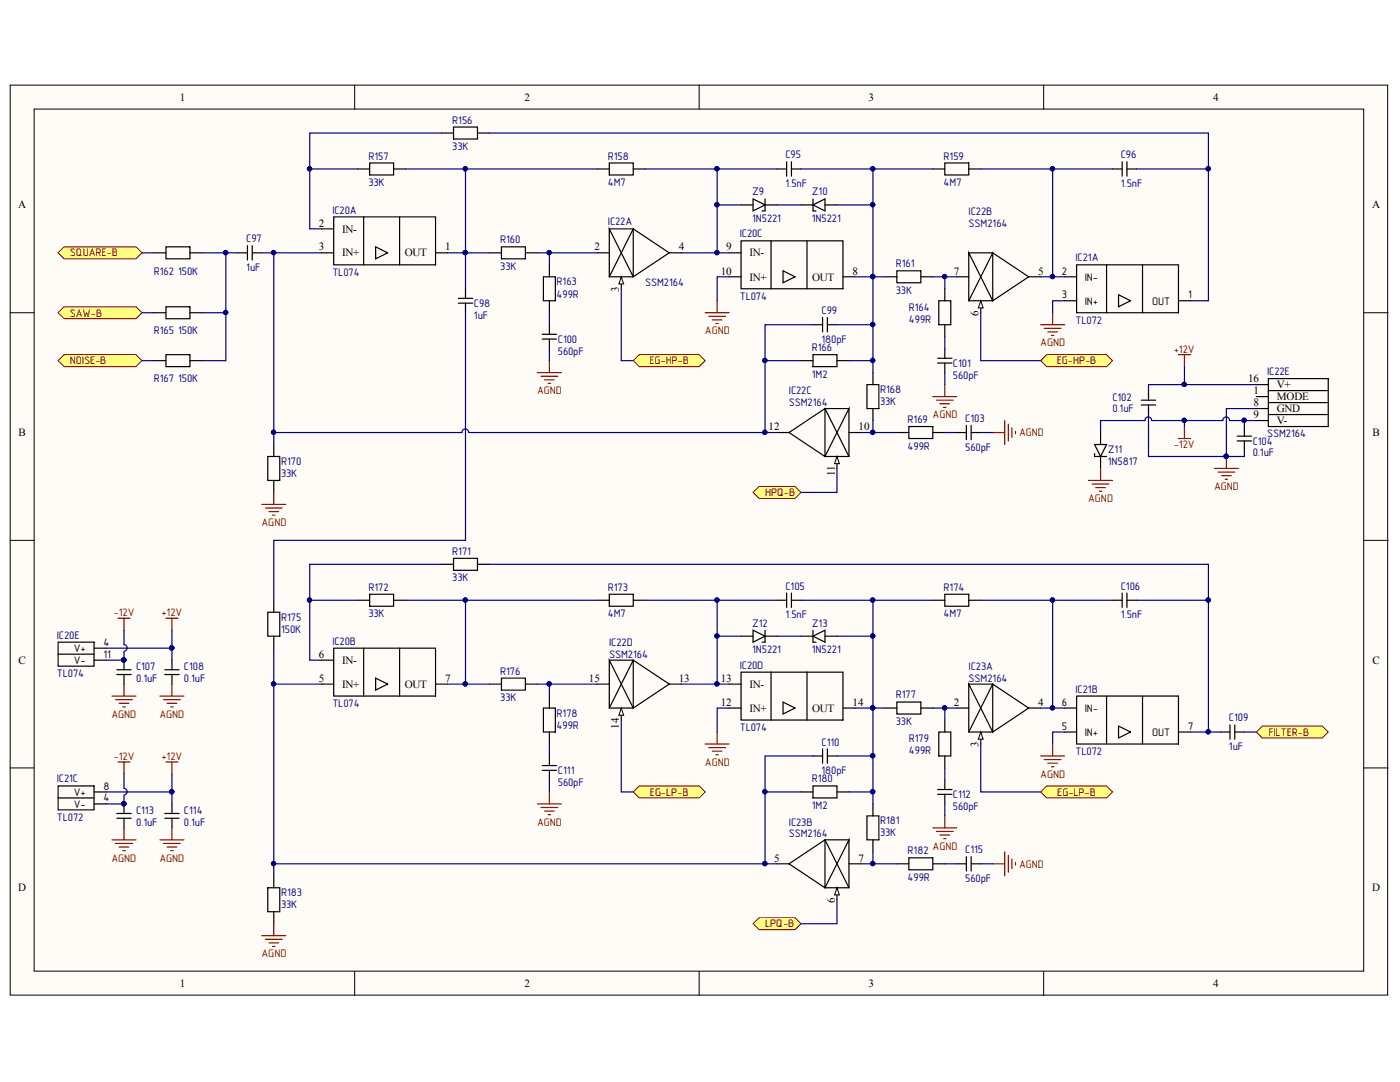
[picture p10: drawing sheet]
<svg xmlns="http://www.w3.org/2000/svg" width="279mm" height="216mm" viewBox="0 0 279 216" stroke-linecap="round" stroke-linejoin="round" font-family="sans-serif">
<g fill="#fffcf8" stroke="#000" stroke-width=".2">
<path d="M2 17h274.9v181.6h-274.9z"/>
<path d="M6.8 21.8h265.4v172h-265.4z"/>
</g>
<path d="M70.8 17v4.8M139.5 17v4.8M208.3 17v4.8M2 62.4h4.8M272.3 62.4h4.7M2 107.8h4.8M272.3 107.8h4.7M2 153.2h4.8M272.3 153.2h4.7M70.8 193.9v4.8M139.5 193.9v4.8M208.3 193.9v4.8" fill="none" stroke="#000" stroke-width=".2"/>
<path d="M30.7 50.5h2.4M33.1 49.3h4.8v2.3h-4.8zM37.9 50.5h2.4M30.7 62.4h2.4M30.7 72h2.4M33.1 61.2h4.8v2.4h-4.8zM33.1 70.8h4.8v2.4h-4.8zM37.9 62.4h2.4M37.9 72h2.4" fill="none" stroke="#000" stroke-width=".24"/>
<g fill="#ffff80" stroke="#800000" stroke-width=".2">
<path d="M11.6 50.5l1.2-1.2h14.3l1.2 1.2-1.2 1.1h-14.3z" fill-rule="evenodd"/>
<path d="M11.6 62.4l1.2-1.2h14.3l1.2 1.2-1.2 1.2h-14.3z" fill-rule="evenodd"/>
<path d="M11.6 72l1.2-1.2h14.3l1.2 1.2-1.2 1.2h-14.3z" fill-rule="evenodd"/>
</g>
<g fill="none" stroke="#000" stroke-width=".24">
<path d="M71.4 33.7h2.4M73.8 32.5h4.8v2.4h-4.8zM78.6 33.7h2.3M88.1 26.5h2.4M90.5 25.4h4.8v2.3h-4.8zM95.3 26.5h2.4M47.5 50.5h1.9M49.4 49v2.9M50.3 50.5h1.9M50.3 49v2.9M64.2 50.5h2.4M64.2 45.7h2.4"/>
<path d="M66.6 43.3h20.3v9.5h-20.3zM72.6 43.3v9.5M75 49.3l2.4 1.2-2.4 1.1zM79.7 43.3v9.5M86.9 50.5h2.4M97.7 50.5h2.4M100.1 49.3h4.8v2.3h-4.8zM104.9 50.5h2.3M108.4 55.2h2.4v4.8h-2.4zM109.6 52.8v2.4M119.2 50.5h2.4M124 55.2v2.4"/>
<path d="M108.2 66.7h2.9M108.2 67.7h2.9M109.6 60v2.4M109.6 64.8v1.9M109.6 67.7v1.9M53.4 91.1h2.4v4.8h-2.4zM54.6 88.7v2.4M54.6 95.9v2.4M54.6 119.8v2.4M53.4 122.2h2.4v4.7h-2.4zM54.6 126.9v2.4"/>
</g>
<path d="M107.2 74.4h4.8M108 75.1h3.3M108.7 75.8h1.9M109.4 76.5h.5M109.6 72v2.4" fill="none" stroke="#800000" stroke-width=".24"/>
<path d="M124 55.2l.5 1.5h-1z" fill="#fffcf8"/>
<path d="M124 55.2l.5 1.5h-1z" fill="none" stroke="#000" stroke-width=".2"/>
<g fill="none" stroke="#000" stroke-width=".24">
<path d="M119.2 33.7h2.4M121.6 32.5h4.8v2.4h-4.8zM126.4 33.7h2.4M150.3 39.7l2.4 1.2-2.4 1.2zM152.7 39.7v2.4h-.6M155.1 33.7h1.9M157 32.3v2.9M157.9 33.7h2M157.9 32.3v2.9M162.3 39.7v2.4h.5M121.6 45.7l4.8 9.5h-4.8zM121.6 45.7h4.8l-4.8 9.5"/>
<path d="M126.4 45.7l7.2 4.8-7.2 4.7zM133.6 50.5h2.3M145.5 50.5h2.4M145.5 55.2h2.4M147.9 48.1h20.3v9.5h-20.3zM147.9 40.9h2.4M152.7 40.9h2.4M153.9 48.1v9.5M156.3 54l2.4 1.2-2.4 1.2zM159.9 40.9h2.4M161.1 48.1v9.5M162.3 40.9l2.3-1.2v2.4z"/>
<path d="M164.6 40.9h2.4M168.2 55.2h2.4M176.6 55.2h2.4M179 54h4.8v2.4h-4.8zM183.8 55.2h2.4M190.9 55.2h2.4M159.9 72h2.4M162.3 70.8h4.7v2.4h-4.7zM162.3 64.8h1.9M164.2 63.4v2.8M165.1 64.8h1.9M165.1 63.4v2.8"/>
<path d="M167 72h2.4M173 76.7h2.4v4.8h-2.4zM174.2 74.4v2.3M195.7 60v2.4M174.2 81.5v2.4M179 86.3h2.4M181.4 85.1h4.8v2.4h-4.8zM186.2 86.3h2.4M190.9 86.3h2M192.9 84.9v2.8M193.8 86.3h1.9M193.8 84.9v2.8"/>
</g>
<path d="M140.7 62.4h4.8M141.4 63.1h3.4M142.2 63.8h1.9M142.9 64.6h.5M143.1 60v2.4M198.1 86.3h2.4M200.5 83.9v4.8M201.2 84.6v3.4M201.9 85.4v1.9M202.7 86.1v.4" fill="none" stroke="#800000" stroke-width=".24"/>
<path d="M195.7 60l.5 1.4h-.9z" fill="#fffcf8"/>
<path d="M195.7 60l.5 1.4h-.9z" fill="none" stroke="#000" stroke-width=".2"/>
<g fill="none" stroke="#000" stroke-width=".24">
<path d="M186.2 33.7h2.4M188.6 32.5h4.7v2.4h-4.7zM193.3 33.7h2.4M222 33.7h1.9M223.9 32.3v2.9M224.9 33.7h1.9M224.9 32.3v2.9M188.6 57.6v2.4M193.3 50.5l4.8 9.5h-4.8zM193.3 50.5h4.8l-4.8 9.5M198.1 50.5l7.2 4.7-7.2 4.8zM205.3 55.2h2.4"/>
<path d="M187.1 71.5h2.9M187.1 72.4h2.9M187.4 60h2.4v4.8h-2.4zM188.6 64.8v2.4M188.6 69.6v1.9M188.6 72.4v2M243.6 146.1h1.9M245.5 144.6v2.9M246.4 146.1h1.9M246.4 144.6v2.9"/>
</g>
<g fill="none" stroke="#800000" stroke-width=".24">
<path d="M186.2 79.1h4.7M186.9 79.9h3.3M188.6 76.7v2.4M207.7 64.8h4.8M208.4 65.5h3.4M209.1 66.2h1.9M209.8 66.9h.5M210.1 62.4v2.4M54.6 98.3v2.4M187.6 80.6h1.9M188.3 81.3h.5M52.2 100.7h4.8"/>
<path d="M53 101.4h3.3M53.7 102.1h1.9M54.4 102.8h.5"/>
</g>
<path d="M250.7 146.1l1.2-1.2h12l1.2 1.2-1.2 1.2h-12z" fill-rule="evenodd" fill="#ffff80" stroke="#800000" stroke-width=".2"/>
<path d="M167 91.1v2.4M169.4 86.3h2.4" fill="none" stroke="#000" stroke-width=".24"/>
<path d="M167 91.1l.5 1.4h-.9z" fill="#fffcf8"/>
<path d="M167 91.1l.5 1.4h-.9z" fill="none" stroke="#000" stroke-width=".2"/>
<g fill="none" stroke="#000" stroke-width=".24">
<path d="M91.5 59.5h2.8M92.9 57.6v1.9M91.5 60.5h2.8M92.9 60.5v1.9M155.1 86.3h2.4M157.5 86.3l7.1-4.8v9.6zM169.4 81.5v9.6h-4.8zM169.4 81.5h-4.8l4.8 9.6M71.4 119.8h2.4M73.8 118.6h4.8v2.4h-4.8zM78.6 119.8h2.3M88.1 112.6h2.4"/>
<path d="M90.5 111.4h4.8v2.4h-4.8zM95.3 112.6h2.4M64.2 136.5h2.4M64.2 131.7h2.4M66.6 129.3h20.3v9.6h-20.3zM72.6 129.3v9.6M75 135.3l2.4 1.2-2.4 1.2zM79.7 129.3v9.6M86.9 136.5h2.4M97.7 136.5h2.4M100.1 135.3h4.8v2.4h-4.8zM104.9 136.5h2.3"/>
<path d="M109.6 138.9v2.4M119.2 136.5h2.4M108.2 152.8h2.9M108.2 153.7h2.9M108.4 141.3h2.4v4.8h-2.4zM109.6 146.1v2.4M109.6 150.8v2M109.6 153.7v1.9M124 141.3v2.4"/>
</g>
<g fill="none" stroke="#000080" stroke-width=".24">
<path d="M61.8 33.7h9.6M80.9 33.7h12v16.8h4.8M88.1 26.5h-26.3v19.2h2.4M92.9 33.7h26.3M97.7 26.5h143.5v7.2h-14.4M128.8 33.7h14.3M155.1 33.7h-12v7.2M159.9 33.7h14.3v7.2M174.2 33.7h12M195.7 33.7h14.4M222 33.7h-11.9v21.5M241.2 33.7v26.3h-3.6"/>
<path d="M28.3 50.5h2.4M40.3 50.5h4.8v21.5h-4.8M45.1 50.5h2.4M89.3 50.5h3.6v7.1M107.2 50.5h2.4v2.3M109.6 50.5h9.6M124 57.6v14.4h2.4M135.9 50.5h9.6M145.5 55.2h-2.4v4.8M147.9 40.9h-4.8v9.6M155.1 40.9h4.8M167 40.9h7.2v14.3h-3.6"/>
<path d="M176.6 55.2h-2.4v9.6M186.2 55.2h2.4M190.9 55.2h-2.3v2.4M207.7 55.2h4.8M28.3 62.4h2.4M28.3 72h2.4M40.3 62.4h4.8M109.6 62.4v2.4M109.6 69.6v2.4M159.9 72h-7.2v14.3h2.4M162.3 64.8h-9.6v7.2M167 64.8h7.2v7.2"/>
<path d="M169.4 72h4.8v2.4M188.6 67.2v2.4M188.6 74.4v2.3M195.7 62.4v9.6h12M212.5 60h-2.4v2.4M167 93.5v4.8h-7.1M171.8 86.3h7.2M174.2 83.9v2.4M188.6 86.3h2.3M195.7 86.3h2.4"/>
</g>
<g fill="#000080" stroke="#000080" stroke-width=".2">
<circle cx="45" cy="62.4" r=".43"/>
<circle cx="92.9" cy="50.4" r=".43"/>
<circle cx="45" cy="50.4" r=".43"/>
<circle cx="61.8" cy="33.7" r=".43"/>
<circle cx="109.6" cy="50.4" r=".43"/>
<circle cx="92.9" cy="33.7" r=".43"/>
<circle cx="143.1" cy="50.4" r=".43"/>
<circle cx="143.1" cy="40.8" r=".43"/>
<circle cx="174.2" cy="40.8" r=".43"/>
<circle cx="174.2" cy="55.2" r=".43"/>
<circle cx="174.2" cy="86.3" r=".43"/>
<circle cx="174.2" cy="71.9" r=".43"/>
<circle cx="152.6" cy="71.9" r=".43"/>
<circle cx="152.6" cy="86.3" r=".43"/>
<circle cx="174.2" cy="64.7" r=".43"/>
<circle cx="174.2" cy="33.7" r=".43"/>
<circle cx="188.5" cy="55.2" r=".43"/>
<circle cx="210" cy="55.2" r=".43"/>
<circle cx="210" cy="33.7" r=".43"/>
<circle cx="143.1" cy="33.7" r=".43"/>
<circle cx="241.1" cy="33.7" r=".43"/>
</g>
<path d="M109.6 158v2.4M107.2 160.4h4.8M108 161.1h3.3M108.7 161.8h1.9M109.4 162.6h.5" fill="none" stroke="#800000" stroke-width=".24"/>
<path d="M124 141.3l.5 1.4h-1z" fill="#fffcf8"/>
<path d="M124 141.3l.5 1.4h-1z" fill="none" stroke="#000" stroke-width=".2"/>
<g fill="none" stroke="#000" stroke-width=".24">
<path d="M119.2 119.8h2.4M121.6 118.6h4.8v2.4h-4.8zM126.4 119.8h2.4M155.1 119.8h1.9M157 118.3v2.9M157.9 119.8h2M157.9 118.3v2.9M121.6 131.7l4.8 9.6h-4.8zM121.6 131.7h4.8l-4.8 9.6M126.4 131.7l7.2 4.8-7.2 4.8zM133.6 136.5h2.3M145.5 136.5h2.4"/>
<path d="M147.9 134.1h20.3v9.6h-20.3zM147.9 126.9h2.4M150.3 125.7l2.4 1.2-2.4 1.2zM152.7 126.9h2.4M152.7 125.7v2.4h-.6M153.9 134.1v9.6M159.9 126.9h2.4M161.1 134.1v9.6M162.3 126.9l2.3-1.2v2.4zM162.3 125.7v2.4h.5M164.6 126.9h2.4M145.5 141.3h2.4"/>
<path d="M156.3 140.1l2.4 1.2-2.4 1.2zM159.9 158h2.4M162.3 156.8h4.7v2.4h-4.7zM162.3 150.8h1.9M164.2 149.4v2.9M165.1 150.8h1.9M165.1 149.4v2.9M167 158h2.4M168.2 141.3h2.4M176.6 141.3h2.4M179 140.1h4.8v2.4h-4.8zM183.8 141.3h2.4"/>
<path d="M190.9 141.3h2.4M195.7 146.1v2.4M173 162.8h2.4v4.8h-2.4zM174.2 160.4v2.4M174.2 167.6v2.4M179 172.4h2.4M181.4 171.2h4.8v2.4h-4.8zM186.2 172.4h2.4M190.9 172.4h2M192.9 170.9v2.9M193.8 172.4h1.9M193.8 170.9v2.9"/>
</g>
<path d="M140.7 148.5h4.8M141.4 149.2h3.4M142.2 149.9h1.9M142.9 150.6h.5M143.1 146.1v2.4M198.1 172.4h2.4M200.5 170v4.8M201.2 170.7v3.3M201.9 171.4v1.9M202.7 172.1v.5" fill="none" stroke="#800000" stroke-width=".24"/>
<path d="M195.7 146.1l.5 1.4h-.9z" fill="#fffcf8"/>
<path d="M195.7 146.1l.5 1.4h-.9z" fill="none" stroke="#000" stroke-width=".2"/>
<g fill="none" stroke="#000" stroke-width=".24">
<path d="M186.2 119.8h2.4M188.6 118.6h4.7v2.4h-4.7zM193.3 119.8h2.4M222 119.8h1.9M223.9 118.3v2.9M224.9 119.8h1.9M224.9 118.3v2.9M193.3 136.5l4.8 9.6h-4.8zM193.3 136.5h4.8l-4.8 9.6M198.1 136.5l7.2 4.8-7.2 4.8zM187.1 157.5h2.9M187.1 158.5h2.9"/>
<path d="M187.4 146.1h2.4v4.7h-2.4zM188.6 143.7v2.4M188.6 150.8v2.4M188.6 155.6v1.9M188.6 158.5v1.9M205.3 141.3h2.4M167 177.1v2.4M169.4 172.4h2.4"/>
</g>
<path d="M207.7 150.8h4.8M208.4 151.6h3.4M209.1 152.3h1.9M209.8 153h.5M210.1 148.5v2.3M186.2 165.2h4.7M186.9 165.9h3.3M187.6 166.6h1.9M188.3 167.3h.5M188.6 162.8v2.4" fill="none" stroke="#800000" stroke-width=".24"/>
<path d="M167 177.1l.5 1.5h-.9z" fill="#fffcf8"/>
<path d="M167 177.1l.5 1.5h-.9z" fill="none" stroke="#000" stroke-width=".2"/>
<path d="M53.4 177.1h2.4v4.8h-2.4zM54.6 174.8v2.3M155.1 172.4h2.4M157.5 172.4l7.1-4.8v9.5zM169.4 167.6v9.5h-4.8zM169.4 167.6h-4.8l4.8 9.5M54.6 181.9v2.4" fill="none" stroke="#000" stroke-width=".24"/>
<g fill="none" stroke="#000080" stroke-width=".24">
<path d="M61.8 119.8h9.6M80.9 119.8h12v16.7h4.8M88.1 112.6h-26.3v19.1h2.4M92.9 119.8h26.3M97.7 112.6h143.5v7.2h-14.4M128.8 119.8h14.3M155.1 119.8h-12v7.1M159.9 119.8h14.3v7.1M174.2 119.8h12M195.7 119.8h14.4M222 119.8h-11.9v21.5M241.2 119.8v26.3h-3.6"/>
<path d="M89.3 136.5h3.6M107.2 136.5h2.4v2.4M109.6 136.5h9.6M135.9 136.5h9.6M147.9 126.9h-4.8v9.6M155.1 126.9h4.8M167 126.9h7.2v14.4h-3.6M109.6 148.5v2.3M109.6 155.6v2.4M124 143.7v14.3h2.4M145.5 141.3h-2.4v4.8M159.9 158h-7.2v14.4h2.4"/>
<path d="M162.3 150.8h-9.6v7.2M167 150.8h7.2v7.2M169.4 158h4.8v2.4M176.6 141.3h-2.4v9.5M186.2 141.3h2.4M188.6 153.2v2.4M190.9 141.3h-2.3v2.4M195.7 148.5v9.5h12M207.7 141.3h4.8M212.5 146.1h-2.4v2.4M54.6 172.4v2.4M167 179.5v4.8h-7.1"/>
<path d="M171.8 172.4h7.2M174.2 170v2.4M188.6 172.4h2.3M188.6 160.4v2.4M195.7 172.4h2.4"/>
</g>
<g fill="#000080" stroke="#000080" stroke-width=".2">
<circle cx="61.8" cy="119.7" r=".43"/>
<circle cx="109.6" cy="136.5" r=".43"/>
<circle cx="92.9" cy="119.7" r=".43"/>
<circle cx="143.1" cy="136.5" r=".43"/>
<circle cx="143.1" cy="126.9" r=".43"/>
<circle cx="174.2" cy="126.9" r=".43"/>
<circle cx="174.2" cy="141.2" r=".43"/>
<circle cx="174.2" cy="172.3" r=".43"/>
<circle cx="174.2" cy="158" r=".43"/>
<circle cx="152.6" cy="158" r=".43"/>
<circle cx="152.6" cy="172.3" r=".43"/>
<circle cx="174.2" cy="150.8" r=".43"/>
<circle cx="174.2" cy="119.7" r=".43"/>
<circle cx="188.5" cy="141.2" r=".43"/>
<circle cx="210" cy="141.2" r=".43"/>
<circle cx="210" cy="119.7" r=".43"/>
<circle cx="143.1" cy="119.7" r=".43"/>
<circle cx="241.1" cy="119.7" r=".43"/>
<circle cx="241.1" cy="146" r=".43"/>
<circle cx="54.6" cy="172.3" r=".43"/>
<circle cx="92.9" cy="136.5" r=".43"/>
</g>
<path d="M52.2 186.7h4.8M53 187.4h3.3M53.7 188.1h1.9M54.4 188.9h.5M54.6 184.3v2.4" fill="none" stroke="#800000" stroke-width=".24"/>
<g fill="#ffff80" stroke="#800000" stroke-width=".2">
<path d="M150.3 98.3l1.2-1.2h7.2l1.2 1.2-1.2 1.2h-7.2z" fill-rule="evenodd"/>
<path d="M150.3 184.3l1.2-1.2h7.2l1.2 1.2-1.2 1.2h-7.2z" fill-rule="evenodd"/>
</g>
<g fill="none" stroke="#000" stroke-width=".24">
<path d="M212.5 55.2h2.4M214.9 52.8h20.3v9.6h-20.3zM220.8 52.8v9.6M223.2 58.8l2.4 1.2-2.4 1.2zM228 52.8v9.6M212.5 60h2.4M227.8 79.9h2.8M229.2 77.9v2M235.2 60h2.4M250.7 76.7h2.4M250.7 79.1h2.4M253.1 75.6h12v9.5h-12z"/>
<path d="M253.1 77.9h12M227.8 80.8h2.8M229.2 80.8v1.9M246.9 88h2.9M246.9 87h2.9M248.3 85.1v1.9M248.3 88v1.9M250.7 83.9h2.4M250.7 81.5h2.4M253.1 80.3h12M253.1 82.7h12M11.6 128.1h7.2v4.8h-7.2z"/>
<path d="M11.6 130.5h7.2M18.8 129.3h2.4M18.8 131.7h2.4M23.3 134.6h2.9M23.3 133.6h2.9M24.7 131.7v1.9M24.7 134.6v1.9M32.9 134.6h2.8M32.9 133.6h2.8M34.3 131.7v1.9M34.3 134.6v1.9M214.9 138.9h20.3v9.6h-20.3z"/>
<path d="M220.8 138.9v9.6M228 138.9v9.6M11.6 156.8h7.2v4.8h-7.2zM11.6 159.2h7.2M18.8 158h2.4M212.5 146.1h2.4M212.5 141.3h2.4M223.2 144.9l2.4 1.2-2.4 1.2zM235.2 146.1h2.4M18.8 160.4h2.4M23.3 163.3h2.9M23.3 162.3h2.9"/>
<path d="M24.7 160.4v1.9M24.7 163.3v1.9M32.9 163.3h2.8M32.9 162.3h2.8M34.3 160.4v1.9M34.3 163.3v1.9"/>
</g>
<g fill="#000080" stroke="#000080" stroke-width=".2">
<circle cx="24.7" cy="131.7" r=".43"/>
<circle cx="34.3" cy="129.3" r=".43"/>
<circle cx="24.7" cy="160.4" r=".43"/>
<circle cx="34.3" cy="158" r=".43"/>
<circle cx="236.3" cy="76.7" r=".43"/>
<circle cx="244.7" cy="91" r=".43"/>
<circle cx="248.3" cy="83.9" r=".43"/>
<circle cx="236.3" cy="83.9" r=".43"/>
<circle cx="241.1" cy="146" r=".43"/>
</g>
<g fill="none" stroke="#800000" stroke-width=".24">
<path d="M235.2 70.8h2.4M236.4 70.8v2.4M235.2 87.5h2.4M236.4 85.1v2.4M242.4 93.5h4.7M243.1 94.2h3.3M243.8 94.9h1.9M244.5 95.6h.5M244.8 91.1v2.4M22.4 138.9h4.7M23.1 139.6h3.3M23.6 123.4h2.3"/>
<path d="M24.7 123.4v2.3M24.7 136.5v2.4M31.9 138.9h4.8M32.6 139.6h3.4M33.1 123.4h2.4M34.3 123.4v2.3M34.3 136.5v2.4M23.6 152h2.3M23.8 140.3h1.9M24.5 141h.5M24.7 152v2.4M33.1 152h2.4"/>
<path d="M33.4 140.3h1.9M34.1 141h.5M34.3 152v2.4M22.4 167.6h4.7M23.1 168.3h3.3M23.8 169h1.9M24.5 169.7h.5M24.7 165.2v2.4M31.9 167.6h4.8M32.6 168.3h3.4M33.4 169h1.9M34.1 169.7h.5"/>
<path d="M34.3 165.2v2.4"/>
</g>
<g fill="none" stroke="#000080" stroke-width=".24">
<path d="M236.4 73.2v3.5M250.7 76.7h-21.5v1.2M229.2 82.7v8.4h19.1v-1.2M245.4 83.9a.67 .67 0 0 0-.7-.7 .67 .67 0 0 0-.7 .7h-7.6v1.2M245.5 83.9h2.8v1.2M248.3 83.9h2.4M250.7 81.5h-5.9v9.6M21.2 129.3h13.1M24.7 125.7v2.9a.67 .67 0 0 1 .7 .7 .67 .67 0 0 1-.7 .7M24.7 130.1v1.6h-3.5M34.3 125.7v6M21.2 158h13.1"/>
<path d="M24.7 154.4v2.9a.67 .67 0 0 1 .7 .7 .67 .67 0 0 1-.7 .6M24.7 158.7v1.7h-3.5M34.3 154.4v6M241.2 146.1h2.4M248.3 146.1h2.4"/>
</g>
<g fill="#ffff80" stroke="#800000" stroke-width=".2">
<path d="M126.4 72l1.2-1.2h11.9l1.2 1.2-1.2 1.2h-11.9z" fill-rule="evenodd"/>
<path d="M207.7 72l1.2-1.2h11.9l1.2 1.2-1.2 1.2h-11.9z" fill-rule="evenodd"/>
<path d="M126.4 158l1.2-1.2h11.9l1.2 1.2-1.2 1.2h-11.9z" fill-rule="evenodd"/>
<path d="M207.7 158l1.2-1.2h11.9l1.2 1.2-1.2 1.2h-11.9z" fill-rule="evenodd"/>
</g>
<path d="M218.4 88.7h2.4l-1.2 2.4zM218.4 90.5v.6h2.4M219.6 86.3v2.4M219.6 91.1v2.4" fill="none" stroke="#000" stroke-width=".24"/>
<path d="M217.3 95.9h4.7M218 96.6h3.3M218.7 97.3h1.9M219.4 98h.5M219.6 93.5v2.4" fill="none" stroke="#800000" stroke-width=".24"/>
<path d="M52.2 50.5h12M54.6 50.5v35.8h37.6a.67 .67 0 0 1 .7-.7 .67 .67 0 0 1 .6 .7M92.9 62.4v45.4h-38.3v12M54.6 86.3v2.4M93.6 86.3h59.1M229.8 83.9a.67 .67 0 0 0-.6-.7 .67 .67 0 0 0-.7 .7h-8.9v2.4M229.9 83.9h6.5M54.6 129.3v7.2h9.6M54.6 136.5v35.9h98.1" fill="none" stroke="#000080" stroke-width=".24"/>
<g fill="#000080" stroke="#000080" stroke-width=".2">
<circle cx="236.3" cy="83.9" r=".43"/>
<circle cx="54.6" cy="86.3" r=".43"/>
<circle cx="54.6" cy="136.5" r=".43"/>
<circle cx="152.6" cy="172.3" r=".43"/>
<circle cx="54.6" cy="172.3" r=".43"/>
<circle cx="54.6" cy="50.4" r=".43"/>
<circle cx="152.6" cy="86.3" r=".43"/>
</g>
<g font-size="2.2">
<text x="35.9" y="20.1">1</text>
<text x="104.7" y="20.1">2</text>
<text x="173.4" y="20.1">3</text>
<text x="242.1" y="20.1">4</text>
<text x="3.6" y="41.6">A</text>
<text x="273.9" y="41.6">A</text>
<text x="63.6" y="45.2">2</text>
<text x="68.3" y="46.4">IN-</text>
<text x="63.6" y="50">3</text>
<text x="68.3" y="51.2">IN+</text>
<text x="80.8" y="51.2">OUT</text>
<text x="88.8" y="50">1</text>
<text x="118.6" y="50">2</text>
<text x="135.4" y="50">4</text>
<text x="144.9" y="50">9</text>
<text x="149.6" y="51.2">IN-</text>
<text x="123.5" y="58.3" transform="rotate(-90 123.5 58.3)">3</text>
<text x="143.8" y="54.8">10</text>
<text x="149.6" y="56">IN+</text>
<text x="162.1" y="56">OUT</text>
<text x="170.1" y="54.8">8</text>
<text x="190.4" y="54.8">7</text>
<text x="207.2" y="54.8">5</text>
<text x="211.9" y="54.8">2</text>
<text x="211.9" y="59.5">3</text>
<text x="216.5" y="56">IN-</text>
<text x="237.1" y="59.5">1</text>
<text x="195.3" y="63" transform="rotate(-90 195.3 63)">6</text>
<text x="216.5" y="60.8">INa</text>
<text x="230" y="60.8">OUT</text>
<text x="249.1" y="76.3">16</text>
<text x="254.8" y="77.5">V+</text>
<text x="250.2" y="78.6">1</text>
<text x="250.2" y="83.5">9</text>
<text x="250.2" y="81.1">8</text>
<text x="254.8" y="79.8">MODE</text>
<text x="254.8" y="82.3">GND</text>
<text x="3.7" y="87">B</text>
<text x="153.4" y="85.8">12</text>
<text x="171.3" y="85.8">10</text>
<text x="254.8" y="84.7">V-</text>
<text x="273.9" y="87">B</text>
<text x="166.6" y="95.1" transform="rotate(-90 166.6 95.1)">11</text>
<text x="14.7" y="130.1">Va</text>
<text x="20.6" y="128.9">4</text>
<text x="20.6" y="131.3">11</text>
<text x="63.6" y="131.3">6</text>
<text x="3.7" y="132.4">C</text>
<text x="14.7" y="132.4">V-</text>
<text x="63.6" y="136.1">5</text>
<text x="68.3" y="132.4">IN-</text>
<text x="68.3" y="137.3">IN+</text>
<text x="80.8" y="137.3">OUT</text>
<text x="88.8" y="136.1">7</text>
<text x="117.5" y="136.1">15</text>
<text x="135.4" y="136.1">13</text>
<text x="143.8" y="136.1">13</text>
<text x="149.6" y="137.3">IN-</text>
<text x="273.9" y="132.4">C</text>
<text x="143.8" y="140.8">12</text>
<text x="149.6" y="142">IN+</text>
<text x="162.1" y="142">OUT</text>
<text x="170.1" y="140.8">14</text>
<text x="190.4" y="140.8">2</text>
<text x="207.2" y="140.8">4</text>
<text x="211.9" y="140.8">6</text>
<text x="216.5" y="142">IN-</text>
<text x="123.5" y="145.4" transform="rotate(-90 123.5 145.4)">14</text>
<text x="195.3" y="149.1" transform="rotate(-90 195.3 149.1)">3</text>
<text x="211.9" y="145.6">5</text>
<text x="216.5" y="146.8">INa</text>
<text x="230" y="146.8">OUT</text>
<text x="237.1" y="145.6">7</text>
<text x="14.7" y="158.7">Va</text>
<text x="14.7" y="161.2">V-</text>
<text x="20.6" y="157.6">8</text>
<text x="20.6" y="159.9">4</text>
<text x="154.5" y="171.9">5</text>
<text x="171.3" y="171.9">7</text>
<text x="3.6" y="177.9">D</text>
<text x="273.9" y="177.9">D</text>
<text x="166.6" y="180.1" transform="rotate(-90 166.6 180.1)">6</text>
<text x="35.9" y="197">1</text>
<text x="104.7" y="197">2</text>
<text x="173.4" y="197">3</text>
<text x="242.1" y="197">4</text>
</g>
<g font-size="2.2" fill="#000080">
<text x="90.3" y="29.9">33K</text>
<text x="90.3" y="24.7">R156</text>
<text x="73.5" y="31.9">R157</text>
<text x="121.3" y="31.9">R158</text>
<text x="156.8" y="31.6">C95</text>
<text x="188.3" y="31.9">R159</text>
<text x="223.7" y="31.6">C96</text>
<text x="73.5" y="37.1">33K</text>
<text x="121.3" y="37.1">4M7</text>
<text x="150.1" y="39">Z9</text>
<text x="156.8" y="37.4">1.5nF</text>
<text x="162" y="39">Z10</text>
<text x="188.3" y="37.1">4M7</text>
<text x="223.7" y="37.4">1.5nF</text>
<text x="66.3" y="42.6">IC20A</text>
<text x="121.3" y="45">IC22A</text>
<text x="147.6" y="47.4">IC20C</text>
<text x="150.1" y="44.3">1N5221</text>
<text x="162" y="44.3">1N5221</text>
<text x="193.3" y="42.9">IC22B</text>
<text x="193.3" y="45.2">SSM2164</text>
<text x="49.2" y="48.4">C97</text>
<text x="99.8" y="53.9">33K</text>
<text x="99.8" y="48.5">R160</text>
<text x="178.8" y="53.4">R161</text>
<text x="214.6" y="52.2">IC21A</text>
<text x="30.7" y="54.8">R162</text>
<text x="35.5" y="54.8">150K</text>
<text x="49.2" y="54">1uF</text>
<text x="66.3" y="55.1">TL074</text>
<text x="111.1" y="59.4">499R</text>
<text x="111.1" y="56.9">R163</text>
<text x="128.8" y="57.2">SSM2164</text>
<text x="147.6" y="59.8">TL074</text>
<text x="178.8" y="58.6">33K</text>
<text x="94.6" y="63.6">1uF</text>
<text x="94.6" y="61.2">C98</text>
<text x="164" y="62.7">C99</text>
<text x="181.4" y="64.4">499R</text>
<text x="181.4" y="62">R164</text>
<text x="214.6" y="64.6">TL072</text>
<text x="30.7" y="66.7">R165</text>
<text x="35.5" y="66.7">150K</text>
<text x="111.3" y="70.8">560pF</text>
<text x="111.3" y="68.4">C100</text>
<text x="162" y="70.1">R166</text>
<text x="164" y="68.4">180pF</text>
<text x="30.7" y="76.3">R167</text>
<text x="35.5" y="76.3">150K</text>
<text x="162" y="75.3">1M2</text>
<text x="190.2" y="75.6">560pF</text>
<text x="190.2" y="73.1">C101</text>
<text x="252.9" y="74.8">IC22E</text>
<text x="157.4" y="78.6">IC22C</text>
<text x="157.4" y="81.1">SSM2164</text>
<text x="175.6" y="80.8">33K</text>
<text x="175.6" y="78.5">R168</text>
<text x="222" y="82.3">0.1uF</text>
<text x="222" y="79.9">C102</text>
<text x="181.1" y="89.7">499R</text>
<text x="181.1" y="84.4">R169</text>
<text x="192.6" y="89.9">560pF</text>
<text x="192.6" y="84.2">C103</text>
<text x="250" y="88.7">C104</text>
<text x="252.9" y="87.3">SSM2164</text>
<text x="56.1" y="95.2">33K</text>
<text x="56.1" y="92.8">R170</text>
<text x="221.1" y="92.8">1N5817</text>
<text x="221.1" y="90.4">Z11</text>
<text x="250" y="91.1">0.1uF</text>
<text x="90.3" y="110.7">R171</text>
<text x="73.5" y="117.9">R172</text>
<text x="90.3" y="115.9">33K</text>
<text x="121.3" y="117.9">R173</text>
<text x="156.8" y="117.6">C105</text>
<text x="188.3" y="117.9">R174</text>
<text x="223.7" y="117.6">C106</text>
<text x="56.1" y="123.9">R175</text>
<text x="73.5" y="123.1">33K</text>
<text x="121.3" y="123.1">4M7</text>
<text x="150.1" y="125.1">Z12</text>
<text x="156.8" y="123.4">1.5nF</text>
<text x="162" y="125.1">Z13</text>
<text x="188.3" y="123.1">4M7</text>
<text x="223.7" y="123.4">1.5nF</text>
<text x="11.3" y="127.4">IC20E</text>
<text x="56.1" y="126.3">150K</text>
<text x="66.3" y="128.6">IC20B</text>
<text x="121.6" y="128.9">IC22D</text>
<text x="121.6" y="131.3">SSM2164</text>
<text x="150.1" y="130.3">1N5221</text>
<text x="162" y="130.3">1N5221</text>
<text x="11.3" y="135.1">TL074</text>
<text x="27.2" y="136.1">0.1uF</text>
<text x="27.2" y="133.7">C107</text>
<text x="36.7" y="136.1">0.1uF</text>
<text x="36.7" y="133.7">C108</text>
<text x="99.8" y="134.6">R176</text>
<text x="147.6" y="133.5">IC20D</text>
<text x="193.3" y="133.7">IC23A</text>
<text x="193.3" y="136.1">SSM2164</text>
<text x="66.3" y="141.1">TL074</text>
<text x="99.8" y="139.9">33K</text>
<text x="111.1" y="143">R178</text>
<text x="178.8" y="139.4">R177</text>
<text x="214.6" y="138.2">IC21B</text>
<text x="245.3" y="143.9">C109</text>
<text x="111.1" y="145.4">499R</text>
<text x="147.6" y="145.9">TL074</text>
<text x="164" y="148.8">C110</text>
<text x="178.8" y="144.7">33K</text>
<text x="181.4" y="148">R179</text>
<text x="245.3" y="149.7">1uF</text>
<text x="111.3" y="154.4">C111</text>
<text x="164" y="154.4">180pF</text>
<text x="181.4" y="150.4">499R</text>
<text x="214.6" y="150.6">TL072</text>
<text x="11.3" y="156.1">IC21C</text>
<text x="111.3" y="156.9">560pF</text>
<text x="162" y="161.4">1M2</text>
<text x="162" y="156.1">R180</text>
<text x="190.2" y="161.6">560pF</text>
<text x="190.2" y="159.2">C112</text>
<text x="11.3" y="163.8">TL072</text>
<text x="27.2" y="164.7">0.1uF</text>
<text x="27.2" y="162.4">C113</text>
<text x="36.7" y="164.7">0.1uF</text>
<text x="36.7" y="162.4">C114</text>
<text x="157.4" y="164.7">IC23B</text>
<text x="157.4" y="167.1">SSM2164</text>
<text x="175.6" y="166.9">33K</text>
<text x="175.6" y="164.5">R181</text>
<text x="181.1" y="170.5">R182</text>
<text x="192.6" y="170.2">C115</text>
<text x="56.1" y="178.9">R183</text>
<text x="181.1" y="175.7">499R</text>
<text x="192.6" y="176">560pF</text>
<text x="56.1" y="181.2">33K</text>
</g>
<g font-size="2.2" fill="#800000">
<text x="14" y="51.2">SQUARE-B</text>
<text x="14" y="63.2">SAW-B</text>
<text x="140.7" y="66.7">AGND</text>
<text x="207.6" y="69.1">AGND</text>
<text x="234.3" y="70.4">a12V</text>
<text x="14" y="72.7">NOISE-B</text>
<text x="129.6" y="72.7">EG-HP-B</text>
<text x="210.9" y="72.7">EG-HP-B</text>
<text x="107.2" y="78.6">AGND</text>
<text x="186.1" y="83.5">AGND</text>
<text x="203.4" y="87">AGND</text>
<text x="234.3" y="89.5">-12V</text>
<text x="152.7" y="99">HPQ-B</text>
<text x="217.2" y="100.2">AGND</text>
<text x="242.3" y="97.8">AGND</text>
<text x="52.2" y="104.9">AGND</text>
<text x="22.7" y="122.9">-12V</text>
<text x="32.2" y="122.9">a12V</text>
<text x="22.3" y="143.3">AGND</text>
<text x="31.8" y="143.3">AGND</text>
<text x="253.1" y="146.8">FILTER-B</text>
<text x="22.7" y="151.6">-12V</text>
<text x="32.2" y="151.6">a12V</text>
<text x="140.7" y="152.8">AGND</text>
<text x="207.6" y="155.2">AGND</text>
<text x="129.7" y="158.7">EG-LP-B</text>
<text x="211" y="158.7">EG-LP-B</text>
<text x="107.2" y="164.7">AGND</text>
<text x="22.3" y="171.9">AGND</text>
<text x="31.8" y="171.9">AGND</text>
<text x="186.1" y="169.6">AGND</text>
<text x="203.4" y="173.1">AGND</text>
<text x="152.7" y="185">LPQ-B</text>
<text x="52.2" y="191">AGND</text>
</g>
</svg>
